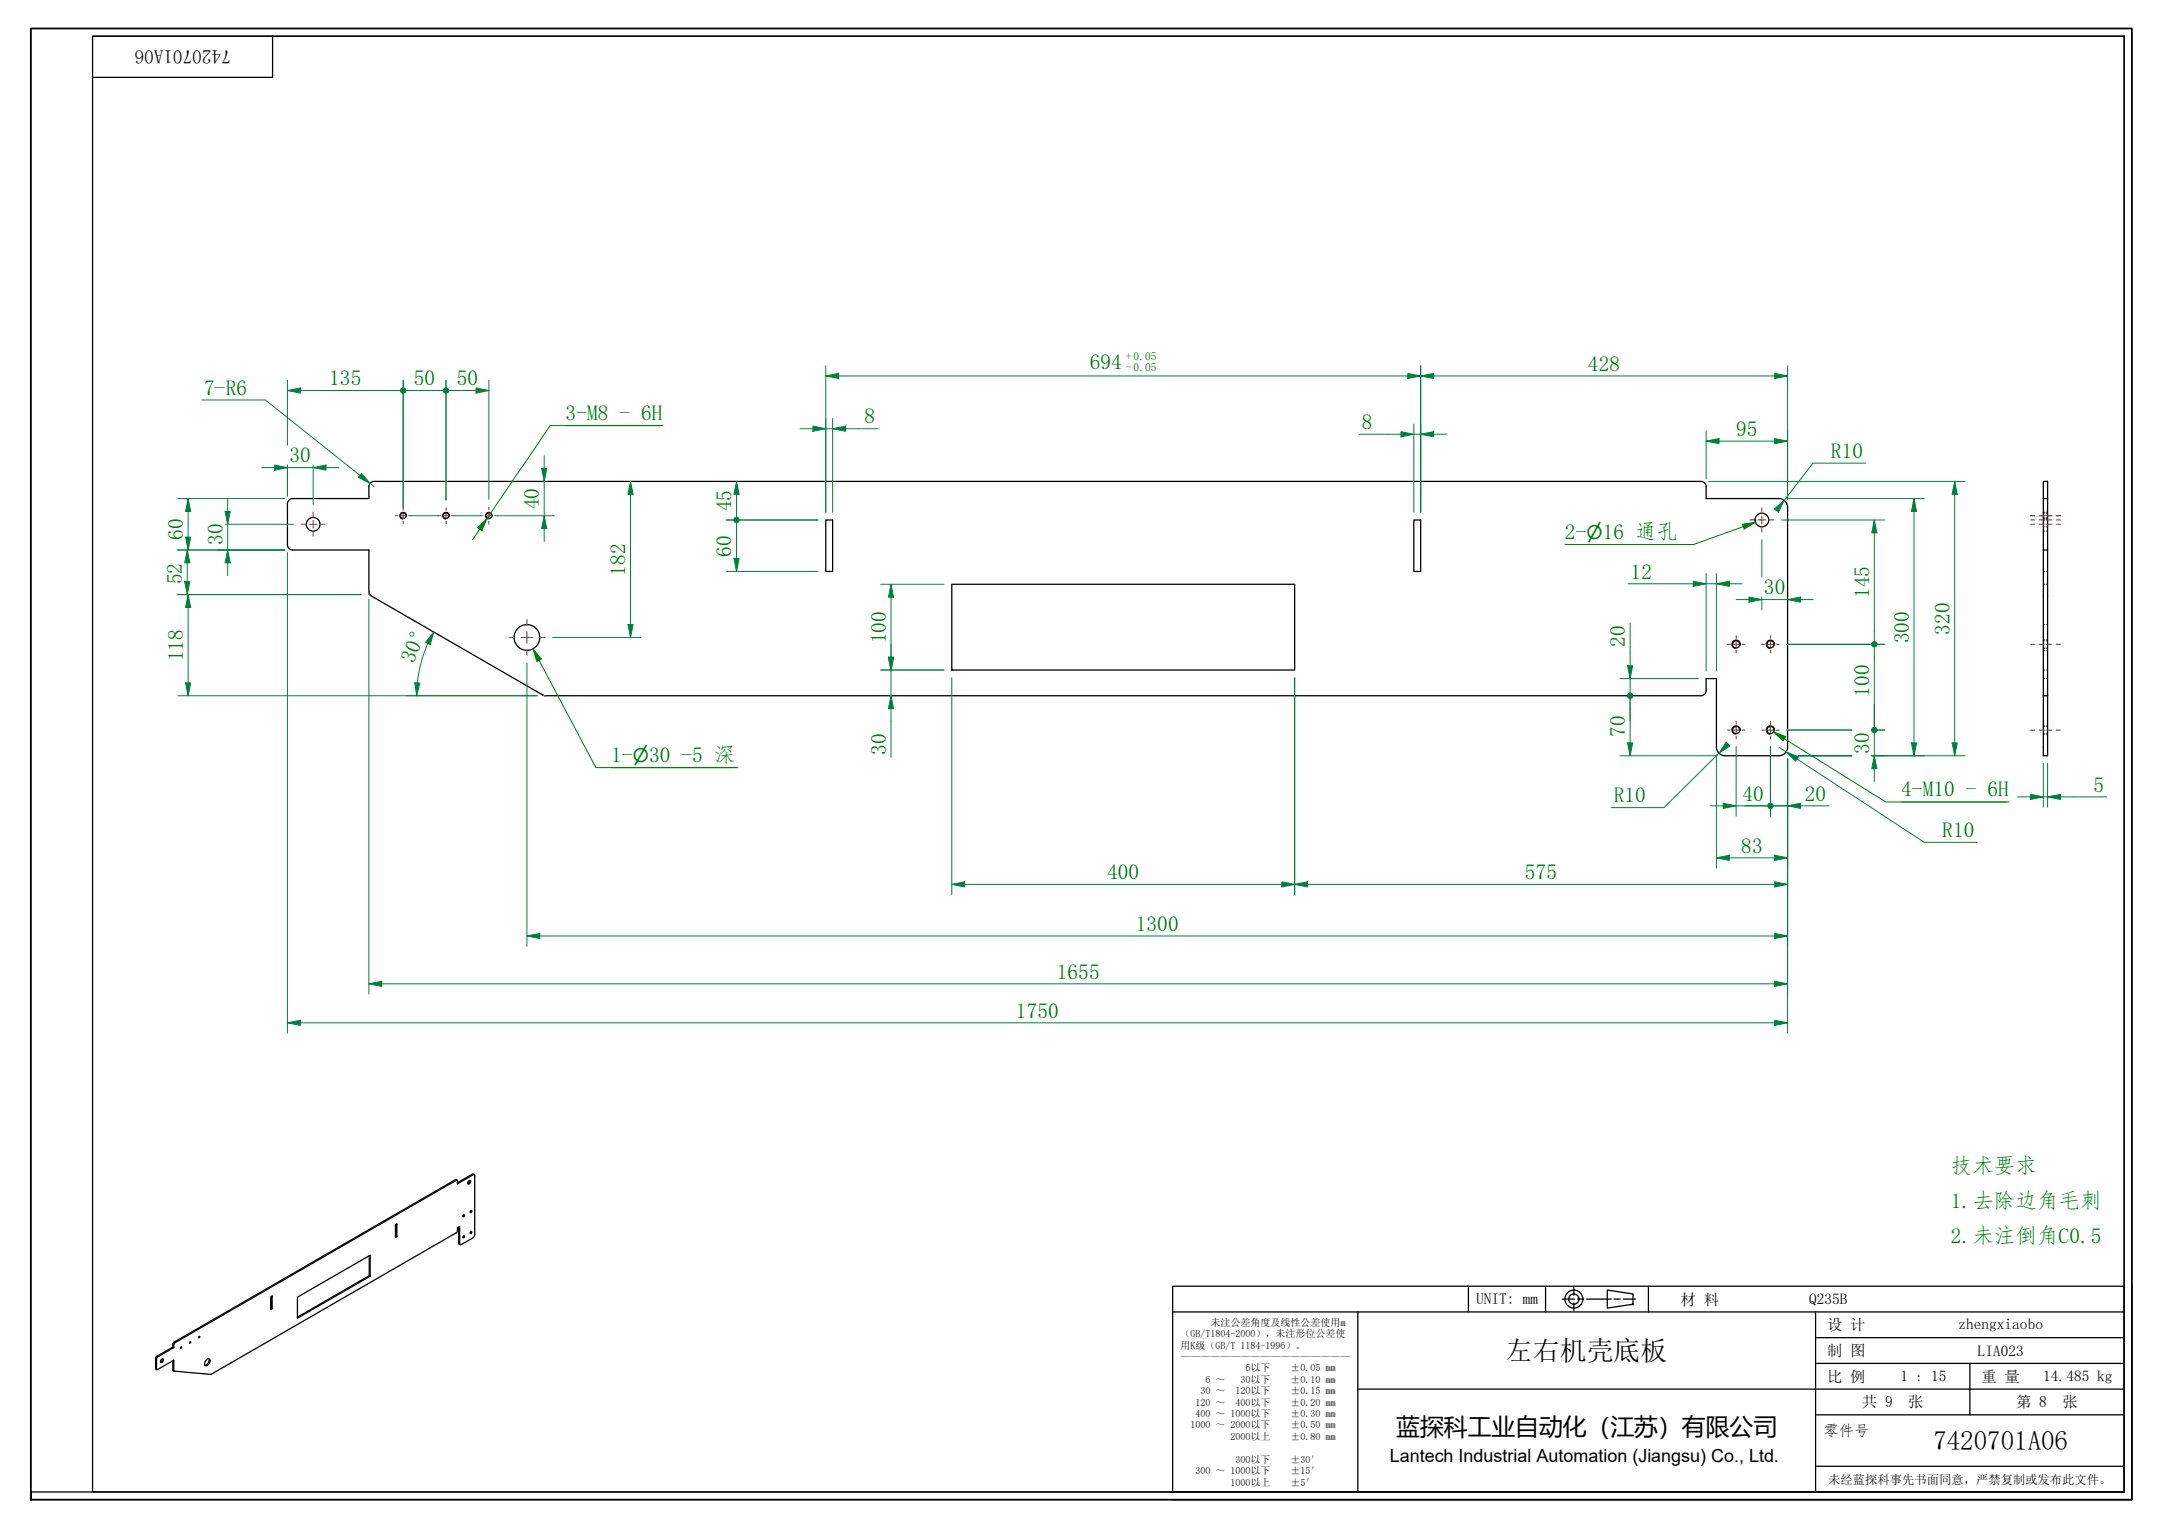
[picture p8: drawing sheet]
<svg xmlns="http://www.w3.org/2000/svg" width="420mm" height="297mm" viewBox="0 0 420 297" stroke-linecap="round" stroke-linejoin="round" font-family="sans-serif">
<g fill="none" stroke="#000" stroke-width=".25">
<path d="M56.2 97.2l.7-.3h14.8v-2.3a1 1 0 0 1 1-1h258a1 1 0 0 1 1 1v2.3h14.2a1.67 1.67 0 0 1 1.7 1.7v46.7a1.67 1.67 0 0 1-1.7 1.6h-10.5a1.67 1.67 0 0 1-1.7-1.6v-13.4h-2v2.4a1 1 0 0 1-1 1l-224.8-.1-33.9-19.5-.3-.7v-8.1h-14.8a1 1 0 0 1-1-1v-8zM397.3 93.6h.8v41.7h-.8zM397.3 96.9h.8M160.6 101.1h1.3v10h-1.3zM185.1 113.6h66.6v16.7h-66.6zM274.9 101.1h1.3v10h-1.3zM397.3 106.9h.8M397.3 135.3v11.6h.8v-11.6M76.9 238.1l.3-.2v2.5l-.3 .2zM77 238v2.3l.2 .1M88.9 229.4l-.3-.1-54.8 31.6-.2 .3v.7M89.2 238.6v3.1l.3 .2"/>
<path d="M90.1 236.2a.15 .15 0 0 1 .2 .1 .15 .15 0 0 1-.1 .2 .15 .15 0 0 1-.2-.1zM90.1 236.2l-.1 .2M91.2 229.5h.1a.33 .33 0 0 1 .1 .4 .33 .33 0 0 1-.4 .1zM91.3 229.5v.3l-.3 .3M91.5 239.5a.15 .15 0 0 1 .2 .1 .15 .15 0 0 1-.1 .2 .15 .15 0 0 1-.2-.1zM91.5 235.4a.15 .15 0 0 1 .2 .1 .15 .15 0 0 1-.1 .2 .15 .15 0 0 1-.2-.1zM91.6 239.5l-.2 .2M91.6 235.4l-.2 .2M92.2 228.4l-.4-.1-2.9 1.6M38.7 259.8l.2 .1-.2 .2zM52.6 252.1l.3-.2v2.5l-.3 .2zM52.7 252v2.3l.2 .1"/>
<path d="M52.7 254.3l-.1 .1M57.8 252.2l14.2-8.2v4.1l-14.2 8.2zM71.8 244.1v3.9M72 248.1l-.2-.1-14 8M77 240.3l-.1 .1M90.1 240.3a.15 .15 0 0 1 .2 .1 .15 .15 0 0 1-.1 .2 .15 .15 0 0 1-.2-.1zM90.1 240.3l-.1 .2M30.6 263.8l3.2-1.8v-.7l.2-.3 54.7-31.6 .2 .1v.6l3-1.7a.22 .22 0 0 1 .3 0 .22 .22 0 0 1 .1 .2v11.5l-.3 .5-2.3 1.3h-.2l-.1-.2v-3.2l-.5 .2v.6l-.2 .3-47.7 27.6-7.1-.7-.1-2.1-3.3 1.9-.1-2.1zM31.4 264.3l.1-.1a.33 .33 0 0 1 .2 .4 .33 .33 0 0 1-.5 .2zM31.6 264.2l-.1 .3-.3 .3M33.6 264.5v1.8l.2 .2M33.8 262l-.2-.1-3.2 1.9-.2 .3v1.9l.3 .3"/>
<path d="M35.2 261.9h.1l-.2 .2zM36.9 260.8l.2 .1-.2 .2zM40.1 264.4l.2-.2a.42 .42 0 0 1 .6 .2 .42 .42 0 0 1-.2 .5l-.1 .3a.45 .45 0 0 1-.6 .3 .45 .45 0 0 1-.1-.7zM40.6 264.1a.97 .97 0 0 1-.7 1.3"/>
<circle cx="60.9" cy="101.9" r="1.33"/>
<circle cx="78.4" cy="100.3" r=".55"/>
<circle cx="86.7" cy="100.3" r=".55"/>
<circle cx="95.1" cy="100.3" r=".55"/>
<circle cx="342.6" cy="101.1" r="1.33"/>
<circle cx="102.5" cy="123.9" r="2.5"/>
<circle cx="337.6" cy="125.3" r=".7"/>
<circle cx="344.2" cy="125.3" r=".7"/>
<circle cx="337.6" cy="141.9" r=".7"/>
<circle cx="344.2" cy="141.9" r=".7"/>
</g>
<g fill="none" stroke="#000" stroke-width=".19">
<path d="M79 100.4a.67 .67 0 0 0-.5-.8 .67 .67 0 0 0-.8 .5 .67 .67 0 0 0 .6 .8M87.4 100.4a.67 .67 0 0 0-.6-.8 .67 .67 0 0 0-.7 .5 .67 .67 0 0 0 .5 .8M95.7 100.4a.67 .67 0 0 0-.5-.8 .67 .67 0 0 0-.8 .5 .67 .67 0 0 0 .5 .8M338.4 125.4a.83 .83 0 0 0-.7-1 .83 .83 0 0 0-1 .7 .83 .83 0 0 0 .7 1M345 125.4a.83 .83 0 0 0-.6-1 .83 .83 0 0 0-1 .7 .83 .83 0 0 0 .7 1M338.4 142.1a.83 .83 0 0 0-.7-1 .83 .83 0 0 0-1 .7 .83 .83 0 0 0 .7 .9M345 142.1a.83 .83 0 0 0-.6-1 .83 .83 0 0 0-1 .7 .83 .83 0 0 0 .7 .9M88.6 229.3l.1 .1M91.8 228.3l.1 .1M89.2 241.6l.2 .1M30.2 264.1l.2 .1M30.2 266l.2 .1"/>
<path d="M30.5 263.7l.1 .1M33.6 261.3l.2 .1M33.6 266.3l.2 .1M33.8 260.9l.2 .1"/>
</g>
<g fill="none" stroke="#00f" stroke-width=".19">
<path d="M397.3 99.7h.3M397.3 99.6h.3M397.3 99.8h.3M397.8 99.7h.3M397.8 99.6h.3M397.8 99.8h.3M397.3 113.6h.3M397.3 101.1h.3M397.3 111.1h.3M397.3 100.8h.3M397.3 100.9h.3M397.3 102.4h.3"/>
<path d="M397.3 100.6h.3M397.3 103.3h.3M397.8 113.6h.3M397.8 101.1h.3M397.8 111.1h.3M397.8 100.8h.3M397.8 100.9h.3M397.8 102.4h.3M397.8 100.6h.3M397.8 103.3h.3M397.3 131.9h.3M397.3 130.3h.3"/>
<path d="M397.3 126.4h.3M397.3 121.4h.3M397.3 124.6h.3M397.3 126h.3M397.3 124.4h.3M397.3 126.1h.3M397.8 131.9h.3M397.8 130.3h.3M397.8 126.4h.3M397.8 121.4h.3M397.8 124.6h.3M397.8 126h.3"/>
<path d="M397.8 124.4h.3M397.8 126.1h.3M397.3 141.2h.3M397.3 142.6h.3M397.3 141.1h.3M397.3 142.8h.3M397.8 141.2h.3M397.8 142.6h.3M397.8 141.1h.3M397.8 142.8h.3"/>
</g>
<path d="M6 291.5v-1.5v1.5M6 290v-284.5h408.5v286h-408.5" fill="none" stroke="#000" stroke-width=".35"/>
<path d="M18 7h395v283h-395zM18 7h395M53 7v8h-35M413 7v283h-407" fill="none" stroke="#000" stroke-width=".25"/>
<g fill="none" stroke="#000" stroke-width=".25">
<path d="M228 250h185v40h-185zM228 255h185M264 255v35M285.5 250v5M300.5 250v5M303.7 252.5h2.4M306 250.3v1.5M306 253.3v1.5M306.7 252.5h1.2M308.5 252.5h4.8M312.5 250.8l5 .7v2l-5 .8zM313.8 252.5h1.2"/>
<path d="M315.6 252.5h2.4M320.5 250v5M353 255v35M414.5 250v41.5h-186.5M264 270h149M353 275h60M353 265h60M353 260h60M383 265v10M353 285h60"/>
<circle cx="306" cy="252.5" r="1.75"/>
<circle cx="306" cy="252.5" r="1"/>
</g>
<path d="M71.7 115.4l.2 .3M71.7 115v.2M72.1 115.8l.1 .1M105.6 135.1v.1M105.7 135.2l.2 .1M106 135.3h.1" fill="none" stroke="#f00" stroke-width=".19"/>
<path d="M345.1 191.3h2.5" fill="none" stroke="#00803f" stroke-width=".19"/>
<path d="M345.1 190.8l2.5 .5-2.5 .5z" fill="#00803f"/>
<path d="M71.7 191.3h2.5M345.1 190.8l2.5 .5-2.5 .5z" fill="none" stroke="#00803f" stroke-width=".19"/>
<path d="M71.7 191.3l2.5-.5v1z" fill="#00803f"/>
<path d="M71.7 116.5v76.8M347.6 147.5v45.8M345.1 166.8h2.5M71.7 191.3l2.5-.5v1zM74.2 191.3h270.9" fill="none" stroke="#00803f" stroke-width=".19"/>
<path d="M345.1 166.3l2.5 .5-2.5 .5z" fill="#00803f"/>
<path d="M333.7 166.8h2.5M345.1 166.3l2.5 .5-2.5 .5z" fill="none" stroke="#00803f" stroke-width=".19"/>
<path d="M333.7 166.8l2.5-.5v1z" fill="#00803f"/>
<path d="M329.2 113.5h2.5M333.7 146.8v22M347.6 147.5v21.3M333.7 166.8l2.5-.5v1zM336.2 166.8h8.9" fill="none" stroke="#00803f" stroke-width=".19"/>
<path d="M329.2 113l2.5 .5-2.5 .5z" fill="#00803f"/>
<path d="M329.2 113l2.5 .5-2.5 .5zM333.7 113.5h2.5" fill="none" stroke="#00803f" stroke-width=".19"/>
<path d="M333.7 113.5l2.5-.5v1z" fill="#00803f"/>
<path d="M372.1 96.9v2.5M316.5 113.5h12.7M331.7 113.5h2M331.7 111.5v18.9M333.7 113.5l2.5-.5v1zM333.7 111.5v18.9M336.2 113.5h2.5" fill="none" stroke="#00803f" stroke-width=".19"/>
<path d="M372.1 96.9l.5 2.5h-1z" fill="#00803f"/>
<path d="M372.1 96.9l.5 2.5h-1zM372.1 144.4v2.5" fill="none" stroke="#00803f" stroke-width=".19"/>
<path d="M371.6 144.4h1l-.5 2.5z" fill="#00803f"/>
<path d="M347.4 96.9h26.7M372.1 99.4v45M380 93.6v2.5M349.7 146.9h10.4M363.9 146.9h10.2M371.6 144.4h1l-.5 2.5z" fill="none" stroke="#00803f" stroke-width=".19"/>
<path d="M380 93.6l.5 2.5h-1z" fill="#00803f"/>
<path d="M380 93.6l.5 2.5h-1zM380 144.4v2.5" fill="none" stroke="#00803f" stroke-width=".19"/>
<path d="M379.5 144.4h1l-.5 2.5z" fill="#00803f"/>
<path d="M331.7 85.8h2.5M332.2 93.6h49.8M380 96.1v48.3M349.7 146.9h10.4M363.9 146.9h18.1M379.5 144.4h1l-.5 2.5z" fill="none" stroke="#00803f" stroke-width=".19"/>
<path d="M331.7 85.8l2.5-.5v1z" fill="#00803f"/>
<path d="M331.7 85.8l2.5-.5v1zM345.1 85.8h2.5" fill="none" stroke="#00803f" stroke-width=".19"/>
<path d="M345.1 85.3l2.5 .5-2.5 .5z" fill="#00803f"/>
<path d="M331.7 83.8v9.3M334.2 85.8h10.9M345.1 85.3l2.5 .5-2.5 .5zM347.6 83.8v13.3M36.6 115.6v2.5" fill="none" stroke="#00803f" stroke-width=".19"/>
<path d="M36.6 115.6l.5 2.5h-1z" fill="#00803f"/>
<path d="M36.6 115.6l.5 2.5h-1zM36.6 132.8v2.5" fill="none" stroke="#00803f" stroke-width=".19"/>
<path d="M36.1 132.8h1l-.5 2.5z" fill="#00803f"/>
<path d="M34.6 115.6h35.6M36.6 118.1v14.7M34.6 135.3h69.7M36.1 132.8h1l-.5 2.5zM84.3 122.9l-1.1 2.2" fill="none" stroke="#00803f" stroke-width=".19"/>
<path d="M84.3 122.9l-.7 2.4-.9-.4z" fill="#00803f"/>
<path d="M81.1 132.8l-.1 2.5M84.3 122.9l-.7 2.4-.9-.4z" fill="none" stroke="#00803f" stroke-width=".19"/>
<path d="M80.6 132.7l1 .1-.6 2.5z" fill="#00803f"/>
<path d="M79 135.3h25.6M80.6 132.7l1 .1-.6 2.5zM83.2 125.1a24.8 24.8 0 0 0-2.1 7.7M394.8 154.9h2.5" fill="none" stroke="#00803f" stroke-width=".19"/>
<g fill="none" stroke="#f00" stroke-width=".19">
<path d="M342.6 98.8v.7M340.2 101.1h.8M341.8 101.1h1.5M342.6 100.3v1.6M342.6 102.6v.8M344.1 101.1h.8M335.9 125.3h.5M337 125.3h1.1M337.6 123.6v.5M337.6 124.7v1.1M337.6 126.4v.6M338.7 125.3h.6"/>
<path d="M342.5 125.3h.6M343.7 125.3h1.1M344.2 123.6v.5M344.2 124.7v1.1M344.2 126.4v.6M345.4 125.3h.5M335.9 141.9h.5M337 141.9h1.1M337.6 140.2v.6M337.6 141.4v1.1M337.6 143.1v.5M338.7 141.9h.6"/>
<path d="M342.5 141.9h.6M343.7 141.9h1.1M344.2 140.2v.6M344.2 141.4v1.1M344.2 143.1v.5M345.4 141.9h.5"/>
</g>
<path d="M394.8 154.4l2.5 .5-2.5 .5z" fill="#00803f"/>
<path d="M394.8 154.4l2.5 .5-2.5 .5zM398.1 154.9h2.5" fill="none" stroke="#00803f" stroke-width=".19"/>
<path d="M398.1 154.9l2.5-.5v1z" fill="#00803f"/>
<path d="M392.3 154.9h2.5M397.3 154.9h.8M397.3 148.4v8.5M398.1 154.9l2.5-.5v1zM398.1 148.4v8.5M400.6 154.9h9M345.1 171.9h2.5" fill="none" stroke="#00803f" stroke-width=".19"/>
<path d="M345.1 171.4l2.5 .5-2.5 .5z" fill="#00803f"/>
<path d="M251.7 171.9h2.5M345.1 171.4l2.5 .5-2.5 .5z" fill="none" stroke="#00803f" stroke-width=".19"/>
<path d="M251.7 171.9l2.5-.5v1z" fill="#00803f"/>
<path d="M251.7 131.8v42.1M347.6 147.5v26.4M249.2 171.9h2.5M251.7 171.9l2.5-.5v1zM254.2 171.9h90.9" fill="none" stroke="#00803f" stroke-width=".19"/>
<path d="M249.2 171.4l2.5 .5-2.5 .5z" fill="#00803f"/>
<path d="M185.1 171.9h2.5M249.2 171.4l2.5 .5-2.5 .5z" fill="none" stroke="#00803f" stroke-width=".19"/>
<path d="M185.1 171.9l2.5-.5v1z" fill="#00803f"/>
<path d="M345.1 73.1h2.5M185.1 131.8v42.1M251.7 131.8v42.1M185.1 171.9l2.5-.5v1zM187.6 171.9h61.6" fill="none" stroke="#00803f" stroke-width=".19"/>
<path d="M345.1 72.6l2.5 .5-2.5 .5z" fill="#00803f"/>
<path d="M276.2 73.1h2.5M345.1 72.6l2.5 .5-2.5 .5z" fill="none" stroke="#00803f" stroke-width=".19"/>
<path d="M276.2 73.1l2.5-.5v1z" fill="#00803f"/>
<path d="M276.2 73.1l2.5-.5v1zM276.2 71.1v28.5M278.7 73.1h66.4M347.6 71.1v26M173.2 127.8v2.5" fill="none" stroke="#00803f" stroke-width=".19"/>
<path d="M172.7 127.8h1l-.5 2.5z" fill="#00803f"/>
<path d="M172.7 127.8h1l-.5 2.5zM173.2 135.3v2.5" fill="none" stroke="#00803f" stroke-width=".19"/>
<path d="M173.2 135.3l.5 2.5h-1z" fill="#00803f"/>
<path d="M173.2 113.6v2.5M171.2 130.3h12.4M173.2 135.3l.5 2.5h-1zM173.2 125.3v2.5M173.2 130.3v5M173.2 137.8v9.4" fill="none" stroke="#00803f" stroke-width=".19"/>
<path d="M173.2 113.6l.5 2.5h-1z" fill="#00803f"/>
<path d="M173.2 113.6l.5 2.5h-1zM173.2 127.8v2.5" fill="none" stroke="#00803f" stroke-width=".19"/>
<path d="M172.7 127.8h1l-.5 2.5z" fill="#00803f"/>
<path d="M273.7 73.1h2.5M171.2 113.6h12.4M173.2 116.1v11.7M171.2 130.3h12.4M172.7 127.8h1l-.5 2.5z" fill="none" stroke="#00803f" stroke-width=".19"/>
<path d="M273.7 72.6l2.5 .5-2.5 .5z" fill="#00803f"/>
<path d="M160.6 73.1h2.5M273.7 72.6l2.5 .5-2.5 .5z" fill="none" stroke="#00803f" stroke-width=".19"/>
<path d="M160.6 73.1l2.5-.5v1z" fill="#00803f"/>
<path d="M160.6 73.1l2.5-.5v1zM160.6 71.1v28.5M163.1 73.1h110.6M276.2 71.1v28.5M158.1 83.3h2.5" fill="none" stroke="#00803f" stroke-width=".19"/>
<path d="M158.1 82.8l2.5 .5-2.5 .5z" fill="#00803f"/>
<path d="M158.1 82.8l2.5 .5-2.5 .5zM161.9 83.3h2.5" fill="none" stroke="#00803f" stroke-width=".19"/>
<path d="M161.9 83.3l2.5-.5v1z" fill="#00803f"/>
<path d="M155.6 83.3h2.5M160.6 83.3h1.3M160.6 81.3v18.3M161.9 83.3l2.5-.5v1zM161.9 81.3v18.3M164.4 83.3h6.3M272.4 84.4h2.5" fill="none" stroke="#00803f" stroke-width=".19"/>
<path d="M272.4 83.9l2.5 .5-2.5 .5z" fill="#00803f"/>
<path d="M272.4 83.9l2.5 .5-2.5 .5zM276.2 84.4h2.5" fill="none" stroke="#00803f" stroke-width=".19"/>
<path d="M276.2 84.4l2.5-.5v1z" fill="#00803f"/>
<path d="M264.3 84.4h8.1M274.9 84.4h1.3M274.9 82.4v17.2M276.2 84.4l2.5-.5v1zM276.2 82.4v17.2M278.7 84.4h2.5M143.2 108.6v2.5" fill="none" stroke="#00803f" stroke-width=".19"/>
<path d="M142.7 108.6h1l-.5 2.5z" fill="#00803f"/>
<path d="M142.7 108.6h1l-.5 2.5zM143.2 101.7v1.9" fill="none" stroke="#00803f" stroke-width=".19"/>
<circle cx="143.2" cy="101.1" r=".62" fill="#00803f"/>
<path d="M143.2 98.6v1.9M141.2 111.1h17.9M141.2 101.1h17.9M143.2 103.6v5" fill="none" stroke="#00803f" stroke-width=".19"/>
<circle cx="143.2" cy="101.1" r=".62" fill="#00803f"/>
<path d="M143.2 93.6v2.5" fill="none" stroke="#00803f" stroke-width=".19"/>
<path d="M143.2 93.6l.5 2.5h-1z" fill="#00803f"/>
<path d="M143.2 93.6l.5 2.5h-1zM143.2 96.1v2.5M141.2 101.1h17.9M364.4 146.9v2.5" fill="none" stroke="#00803f" stroke-width=".19"/>
<path d="M364.4 146.9l.5 2.5h-1z" fill="#00803f"/>
<path d="M364.4 139.4v1.9M364.4 146.9l.5 2.5h-1z" fill="none" stroke="#00803f" stroke-width=".19"/>
<circle cx="364.4" cy="141.9" r=".62" fill="#00803f"/>
<path d="M364.4 136.9v4.4M347.4 141.9h12.7M349.7 146.9h10.4M363.9 146.9h2.5M363.9 141.9h2.5M364.4 141.9v5M364.4 149.4v2.5" fill="none" stroke="#00803f" stroke-width=".19"/>
<circle cx="364.4" cy="141.9" r=".62" fill="#00803f"/>
<path d="M364.4 125.9v1.9" fill="none" stroke="#00803f" stroke-width=".19"/>
<circle cx="364.4" cy="125.3" r=".62" fill="#00803f"/>
<path d="M347.4 125.3h19M364.4 122.8v1.8M364.4 127.8v11.6M347.4 141.9h12.7M363.9 141.9h2.5" fill="none" stroke="#00803f" stroke-width=".19"/>
<circle cx="364.4" cy="125.3" r=".62" fill="#00803f"/>
<path d="M364.4 101.1v2.5" fill="none" stroke="#00803f" stroke-width=".19"/>
<path d="M364.4 101.1l.5 2.5h-1z" fill="#00803f"/>
<path d="M346.4 101.1h20M364.4 101.1l.5 2.5h-1zM364.4 103.6v19.2M347.4 125.3h19M316.9 144.4v2.5" fill="none" stroke="#00803f" stroke-width=".19"/>
<path d="M316.4 144.4h1l-.5 2.5z" fill="#00803f"/>
<path d="M316.9 135.9v1.9M316.4 144.4h1l-.5 2.5z" fill="none" stroke="#00803f" stroke-width=".19"/>
<circle cx="316.9" cy="135.3" r=".63" fill="#00803f"/>
<path d="M316.9 135.9v8.5M314.9 146.9h19" fill="none" stroke="#00803f" stroke-width=".19"/>
<circle cx="316.9" cy="135.3" r=".63" fill="#00803f"/>
<path d="M316.9 129.4v2.5" fill="none" stroke="#00803f" stroke-width=".19"/>
<path d="M316.4 129.4h1l-.5 2.5z" fill="#00803f"/>
<path d="M314.9 131.9h15.3M316.4 129.4h1l-.5 2.5zM316.9 121.1v8.3M316.9 131.9v3.4M316.9 137.8v2.5M335.1 156.7h2.5" fill="none" stroke="#00803f" stroke-width=".19"/>
<path d="M335.1 156.2l2.5 .5-2.5 .5z" fill="#00803f"/>
<path d="M335.1 156.2l2.5 .5-2.5 .5zM344.8 156.7h1.9" fill="none" stroke="#00803f" stroke-width=".19"/>
<circle cx="344.2" cy="156.7" r=".63" fill="#00803f"/>
<path d="M332.6 156.7h2.5M337.6 156.7h6.6M337.6 145.1v13.6M344.2 145.1v13.6M346.7 156.7h2.5" fill="none" stroke="#00803f" stroke-width=".19"/>
<circle cx="344.2" cy="156.7" r=".63" fill="#00803f"/>
<path d="M347.6 156.7h2.5" fill="none" stroke="#00803f" stroke-width=".19"/>
<path d="M347.6 156.7l2.5-.5v1z" fill="#00803f"/>
<path d="M340.1 116.6h2.5M339.2 156.7h2.5M344.2 156.7h3.4M344.2 145.1v13.6M347.6 156.7l2.5-.5v1zM347.6 147.5v11.2M350.1 156.7h5.5" fill="none" stroke="#00803f" stroke-width=".19"/>
<path d="M340.1 116.1l2.5 .5-2.5 .5z" fill="#00803f"/>
<path d="M340.1 116.1l2.5 .5-2.5 .5zM347.6 116.6h2.5" fill="none" stroke="#00803f" stroke-width=".19"/>
<path d="M347.6 116.6l2.5-.5v1z" fill="#00803f"/>
<path d="M337.6 116.6h2.5M342.6 116.6h5M342.6 104.9v7.3M342.6 116.1v2.5M347.6 116.6l2.5-.5v1zM350.1 116.6h2.5" fill="none" stroke="#00803f" stroke-width=".19"/>
<path d="M304.3 105.8h22M341.3 101.5l-2.4 .9" fill="none" stroke="#008000" stroke-width=".19"/>
<path d="M338.8 101.9l2.5-.4-2.2 1.4z" fill="#008000"/>
<path d="M338.8 101.9l2.5-.4-2.2 1.4zM338.9 102.4l-9.6 3.4h-24.5M344.8 142.3l2.1 1.3M369.6 155.9h21" fill="none" stroke="#008000" stroke-width=".19"/>
<path d="M344.8 142.3l2.4 .9-.5 .8z" fill="#008000"/>
<path d="M110 82.7h18.8M94.7 100.8l-1.4 2.1M344.8 142.3l2.4 .9-.5 .8zM346.9 143.6l19.7 12.3h23.5" fill="none" stroke="#008000" stroke-width=".19"/>
<path d="M92.9 102.6l1.8-1.8-1 2.4z" fill="#008000"/>
<path d="M128.3 82.7h-21.3l-12.3 18.1 .7-1.1M92.9 102.6l1.8-1.8-1 2.4zM93.3 102.9l-1.4 2" fill="none" stroke="#008000" stroke-width=".19"/>
<g fill="none" stroke="#f00" stroke-width=".19">
<path d="M60.9 99.6v.8M86.7 98.7v.5M86.7 99.7v1.1M95.1 98.6v.5M95.1 99.7v1.1M58.6 101.9h.7M60.1 101.9h1.6M60.9 101.1v1.6M60.9 103.5v.8M62.4 101.9h.8M85.2 100.3h.5M86.2 100.3h1"/>
<path d="M86.7 101.3v.5M87.8 100.3h.5M93.4 100.3h.5M94.5 100.3h1.1M95.1 101.4v.5M96.2 100.3h.5"/>
</g>
<path d="M36.4 106.9v2.5" fill="none" stroke="#00803f" stroke-width=".19"/>
<path d="M36.4 106.9l.5 2.5h-1z" fill="#00803f"/>
<path d="M36.4 106.9l.5 2.5h-1zM36.4 113.1v2.5" fill="none" stroke="#00803f" stroke-width=".19"/>
<path d="M35.9 113.1h1l-.5 2.5z" fill="#00803f"/>
<path d="M36.6 96.9v2.5M34.4 106.9h21M34.4 115.6h35.8M35.9 113.1h1l-.5 2.5zM36.4 109.4v3.7" fill="none" stroke="#00803f" stroke-width=".19"/>
<path d="M36.6 96.9l.5 2.5h-1z" fill="#00803f"/>
<path d="M36.6 96.9l.5 2.5h-1zM36.6 104.4v2.5" fill="none" stroke="#00803f" stroke-width=".19"/>
<path d="M36.1 104.4h1l-.5 2.5z" fill="#00803f"/>
<path d="M34.6 96.9h20.8M36.6 99.4v5M34.6 106.9h20.8M36.1 104.4h1l-.5 2.5zM55.9 198.8h2.5" fill="none" stroke="#00803f" stroke-width=".19"/>
<path d="M55.9 198.8l2.5-.5v1z" fill="#00803f"/>
<path d="M55.9 198.8l2.5-.5v1zM345.1 198.8h2.5" fill="none" stroke="#00803f" stroke-width=".19"/>
<path d="M345.1 198.3l2.5 .5-2.5 .5z" fill="#00803f"/>
<path d="M53.4 90.9h2.5M55.9 107.4v93.4M347.6 147.5v53.3M58.4 198.8h286.7M345.1 198.3l2.5 .5-2.5 .5z" fill="none" stroke="#00803f" stroke-width=".19"/>
<path d="M53.4 90.4l2.5 .5-2.5 .5z" fill="#00803f"/>
<path d="M53.4 90.4l2.5 .5-2.5 .5zM60.9 90.9h2.5" fill="none" stroke="#00803f" stroke-width=".19"/>
<path d="M60.9 90.9l2.5-.5v1z" fill="#00803f"/>
<path d="M50.9 90.9h2.5M55.9 90.9h5M55.9 90.4v6M60.9 90.9l2.5-.5v1zM60.9 90.4v7.7M63.4 90.9h2.5M44.3 106.9v2.5" fill="none" stroke="#00803f" stroke-width=".19"/>
<path d="M44.3 106.9l.5 2.5h-1z" fill="#00803f"/>
<path d="M44.3 99.4v2.5M44.3 106.9l.5 2.5h-1z" fill="none" stroke="#00803f" stroke-width=".19"/>
<path d="M43.8 99.4h1l-.5 2.5z" fill="#00803f"/>
<path d="M43.8 99.4h1l-.5 2.5zM44.3 96.9v2.5M70 92.4l1.9 1.6M42.3 106.9h13.1M43.8 101.9h13.3M44.3 101.9v5M44.3 109.4v2.5" fill="none" stroke="#00803f" stroke-width=".19"/>
<path d="M70.3 92l1.6 2-2.2-1.2z" fill="#00803f"/>
<path d="M39.2 77.8h12.4l18.4 14.6M70.3 92l1.6 2-2.2-1.2zM71.9 94l.8 .6M346.9 97.3l-1.5 1.9" fill="none" stroke="#00803f" stroke-width=".19"/>
<path d="M345 98.9l1.9-1.6-1.1 2.3z" fill="#00803f"/>
<path d="M345 98.9l1.9-1.6-1.1 2.3zM345.9 98.6l-.5 .6M362.8 90h-10.3l-5.6 7.3M347.3 146.2l2.1 1.3" fill="none" stroke="#00803f" stroke-width=".19"/>
<path d="M347.3 146.2l2.3 .9-.5 .9z" fill="#00803f"/>
<path d="M336 144.7l-1.8 1.7M345.9 145.3l1.4 .9M347.3 146.2l2.3 .9-.5 .9zM349.4 147.5l24.7 16.2h10.3" fill="none" stroke="#00803f" stroke-width=".19"/>
<path d="M335.6 144.3l.7 .7-2.1 1.4z" fill="#00803f"/>
<path d="M55.9 75.9h2.5M334.2 146.4l-10.7 10.6h-10.3M335.6 144.3l.7 .7-2.1 1.4zM336 144.7l-.6 .6" fill="none" stroke="#00803f" stroke-width=".19"/>
<g fill="none" stroke="#f00" stroke-width=".19">
<path d="M394.8 100.3h.8M394.8 101.9h.8M394.8 101.1h.8M396.4 100.3h1.2M396.4 101.9h1.2M396.4 101.1h1.2M397.8 100.3h1.1M397.8 101.9h1.1M397.8 101.1h1.1M399.8 100.3h.8M399.8 101.9h.8M399.8 101.1h.8"/>
<path d="M394.8 125.3h.8M396.4 125.3h1.2M397.8 125.3h1.1M399.8 125.3h.8M394.8 141.9h.8M396.4 141.9h1.2M397.8 141.9h1.1M399.8 141.9h.8"/>
</g>
<path d="M78.4 98.7v.5M78.4 99.7v1.1M76.8 100.3h.6M77.9 100.3h1M78.4 101.3v.5M79.4 100.3h.5" fill="none" stroke="#f00" stroke-width=".19"/>
<path d="M55.9 75.9l2.5-.5v1z" fill="#00803f"/>
<path d="M55.9 75.9l2.5-.5v1zM75.9 75.9h1.9" fill="none" stroke="#00803f" stroke-width=".19"/>
<circle cx="78.4" cy="75.9" r=".62" fill="#00803f"/>
<path d="M55.9 73.9v12.6M58.4 75.9h17.5M78.4 73.9v24.8M79 75.9h1.9M55.9 90.4v6" fill="none" stroke="#00803f" stroke-width=".19"/>
<circle cx="78.4" cy="75.9" r=".62" fill="#00803f"/>
<path d="M84.2 75.9h1.9" fill="none" stroke="#00803f" stroke-width=".19"/>
<circle cx="86.7" cy="75.9" r=".63" fill="#00803f"/>
<path d="M78.4 73.9v24.8M80.9 75.9h3.3M86.7 73.9v23.3M87.3 75.9h1.9" fill="none" stroke="#00803f" stroke-width=".19"/>
<circle cx="86.7" cy="75.9" r=".63" fill="#00803f"/>
<path d="M92.6 75.9h2.5" fill="none" stroke="#00803f" stroke-width=".19"/>
<path d="M92.6 75.4l2.5 .5-2.5 .5z" fill="#00803f"/>
<path d="M86.7 73.9v23.3M89.2 75.9h3.4M92.6 75.4l2.5 .5-2.5 .5zM95.1 73.9v23.2M105.8 100.3v2.5" fill="none" stroke="#00803f" stroke-width=".19"/>
<path d="M105.8 100.3l.5 2.5h-1z" fill="#00803f"/>
<path d="M105.8 91.1v2.5M105.8 100.3l.5 2.5h-1z" fill="none" stroke="#00803f" stroke-width=".19"/>
<path d="M105.3 91.1h1l-.5 2.5z" fill="#00803f"/>
<path d="M105.3 91.1h1l-.5 2.5zM105.8 88.6v2.5M105.8 93.6v6.7M79.9 100.3h5.3M88.3 100.3h5.1M96.7 100.3h11.1M105.8 102.8v2.5M122.6 121.4v2.5" fill="none" stroke="#00803f" stroke-width=".19"/>
<path d="M99 123.9h1.1M101.3 123.9h2.3M102.5 120.4v1.2M102.5 122.8v2.3M102.5 126.3v1.1M104.8 123.9h1.1" fill="none" stroke="#f00" stroke-width=".19"/>
<path d="M122.1 121.4h1l-.5 2.5z" fill="#00803f"/>
<path d="M122.6 93.6v2.5M122.1 121.4h1l-.5 2.5z" fill="none" stroke="#00803f" stroke-width=".19"/>
<path d="M122.6 93.6l.5 2.5h-1z" fill="#00803f"/>
<path d="M122.6 93.6l.5 2.5h-1zM122.6 96.1v25.3M107.4 123.9h17.2M102.5 182h2.4" fill="none" stroke="#00803f" stroke-width=".19"/>
<path d="M102.5 182l2.4-.5v1z" fill="#00803f"/>
<path d="M102.5 182l2.4-.5v1zM345.1 182h2.5" fill="none" stroke="#00803f" stroke-width=".19"/>
<path d="M345.1 181.5l2.5 .5-2.5 .5z" fill="#00803f"/>
<path d="M102.5 128.9v55.1M347.6 147.5v36.5M104.9 182h240.2M345.1 181.5l2.5 .5-2.5 .5z" fill="none" stroke="#00803f" stroke-width=".19"/>
<path d="M103.6 126.1l1.2 2.2M118.9 149.2h24.1" fill="none" stroke="#008000" stroke-width=".19"/>
<path d="M103.6 126.1l1.6 2-.9 .5z" fill="#008000"/>
<path d="M103.6 126.1l1.6 2-.9 .5zM104.8 128.3l11.1 20.9h27.6" fill="none" stroke="#008000" stroke-width=".19"/>
<g font-size="5.2">
<text x="292.8" y="264.4">左右机壳底板</text>
<text x="375.9" y="281.9">7420701A06</text>
</g>
<text font-size="4.6" x="271.5" y="279">蓝探科工业自动化（江苏）有限公司</text>
<g font-size="4.2" fill="#008000">
<text x="211.9" y="71.7">694</text>
<text x="39.7" y="76.7">7-R6</text>
<text x="64" y="74.9">135</text>
<text x="80.5" y="74.9">50</text>
<text x="88.8" y="74.9">50</text>
<text x="308.7" y="72.1">428</text>
<text x="110" y="81.6">3-M8 - 6H</text>
<text x="168.1" y="82.3">8</text>
<text x="264.8" y="83.4">8</text>
<text x="56.3" y="89.9">30</text>
<text x="337.5" y="84.7">95</text>
<text x="356" y="89">R10</text>
<text x="104.8" y="99" transform="rotate(-90 104.8 99)">40</text>
<text x="142.2" y="99.4" transform="rotate(-90 142.2 99.4)">45</text>
<text x="35.5" y="104.9" transform="rotate(-90 35.5 104.9)">60</text>
<text x="43.2" y="105.9" transform="rotate(-90 43.2 105.9)">30</text>
<text x="304.3" y="104.7">2-</text>
<text x="311.6" y="104.7">16 通孔</text>
<text x="35.4" y="113.6" transform="rotate(-90 35.4 113.6)">52</text>
<text x="121.6" y="111.9" transform="rotate(-90 121.6 111.9)">182</text>
<text x="142.2" y="108.2" transform="rotate(-90 142.2 108.2)">60</text>
<text x="317" y="112.5">12</text>
<text x="343" y="115.5">30</text>
<text x="363.4" y="116.3" transform="rotate(-90 363.4 116.3)">145</text>
<text x="172.2" y="125.1" transform="rotate(-90 172.2 125.1)">100</text>
<text x="315.9" y="125.8" transform="rotate(-90 315.9 125.8)">20</text>
<text x="371.1" y="125.1" transform="rotate(-90 371.1 125.1)">300</text>
<text x="379" y="123.4" transform="rotate(-90 379 123.4)">320</text>
<text x="35.5" y="128.6" transform="rotate(-90 35.5 128.6)">118</text>
<text x="80.4" y="129.1" transform="rotate(-67 80.4 129.1)">30°</text>
<text x="363.4" y="135.5" transform="rotate(-90 363.4 135.5)">100</text>
<text x="315.9" y="143.2" transform="rotate(-90 315.9 143.2)">70</text>
<text x="118.9" y="148.1">1-</text>
<text x="126.2" y="148.1">30 -5 深</text>
<text x="172.2" y="146.7" transform="rotate(-90 172.2 146.7)">30</text>
<text x="363.4" y="146.5" transform="rotate(-90 363.4 146.5)">30</text>
<text x="313.7" y="156">R10</text>
<text x="338.8" y="155.6">40</text>
<text x="350.9" y="155.6">20</text>
<text x="369.6" y="154.8">4-M10 - 6H</text>
<text x="407" y="153.9">5</text>
<text x="338.5" y="165.7">83</text>
<text x="377.6" y="162.7">R10</text>
<text x="215.2" y="170.9">400</text>
<text x="296.5" y="170.9">575</text>
<text x="220.8" y="180.9">1300</text>
<text x="205.4" y="190.2">1655</text>
<text x="197.5" y="197.8">1750</text>
<text x="379.3" y="228.1">技术要求</text>
<text x="379.3" y="234.8">1.去除边角毛刺</text>
<text x="379.3" y="241.6">2.未注倒角C0.5</text>
</g>
<text font-size="3.7" x="44.9" y="9.7" transform="rotate(180 44.9 9.7)">7420701A06</text>
<g font-size="3.7" fill="#008000">
<text x="308.5" y="104.7">⌀</text>
<text x="123.1" y="148.1">⌀</text>
</g>
<text font-size="3.5" x="270.2" y="284.2">Lantech Industrial Automation (Jiangsu) Co., Ltd.</text>
<g font-size="3">
<text x="287" y="253.6">UNIT: mm</text>
<text x="326.8" y="253.6">材 料</text>
<text x="351.8" y="253.4">Q235B</text>
<text x="355.3" y="263.6">制 图</text>
<text x="355.3" y="258.6">设 计</text>
<text x="380.8" y="258.4">zhengxiaobo</text>
<text x="384.5" y="263.6">LIA023</text>
<text x="355.3" y="268.6">比 例</text>
<text x="369.5" y="268.5">1 : 15</text>
<text x="385.3" y="268.6">重 量</text>
<text x="397.3" y="268.4">14.485 kg</text>
<text x="362" y="273.6">共 9</text>
<text x="371" y="273.6">张</text>
<text x="392" y="273.6">第 8</text>
<text x="401" y="273.6">张</text>
<text x="354.5" y="279.1">零件号</text>
</g>
<text font-size="2.4" x="355.5" y="288.4">未经蓝探科事先书面同意，严禁复制或发布此文件。</text>
<g font-size="2.2" fill="#008000">
<text x="218.9" y="70">+0.05</text>
<text x="218.9" y="72.1">-0.05</text>
</g>
<g font-size="1.9">
<text x="235.3" y="257.7">未注公差角度及线性公差使用m</text>
<text x="229.5" y="259.9">（GB/T1804-2000），未注形位公差使</text>
<text x="229.5" y="262.2">用K级（GB/T 1184-1996）。</text>
<text x="229.5" y="264.4">—————————————————</text>
<text x="234.4" y="268.8">6 ～</text>
<text x="241.2" y="268.8">30以下</text>
<text x="242.1" y="266.6">6以下</text>
<text x="250.9" y="266.6">±0.05 mm</text>
<text x="250.9" y="268.8">±0.10 mm</text>
<text x="232.4" y="273.3">120 ～</text>
<text x="232.4" y="275.5">400 ～ 1000以下</text>
<text x="233.4" y="271">30 ～</text>
<text x="240.2" y="271">120以下</text>
<text x="240.2" y="273.3">400以下</text>
<text x="250.9" y="271">±0.15 mm</text>
<text x="250.9" y="273.3">±0.20 mm</text>
<text x="250.9" y="275.5">±0.30 mm</text>
<text x="231.4" y="277.7">1000 ～ 2000以下</text>
<text x="239.2" y="279.9">2000以上</text>
<text x="250.9" y="277.7">±0.50 mm</text>
<text x="250.9" y="279.9">±0.80 mm</text>
<text x="232.4" y="286.6">300 ～ 1000以下</text>
<text x="240.2" y="284.3">300以下</text>
<text x="250.9" y="284.3">±30′</text>
<text x="250.9" y="286.6">±15′</text>
<text x="239.2" y="288.8">1000以上</text>
<text x="250.9" y="288.8">±5′</text>
</g>
</svg>
